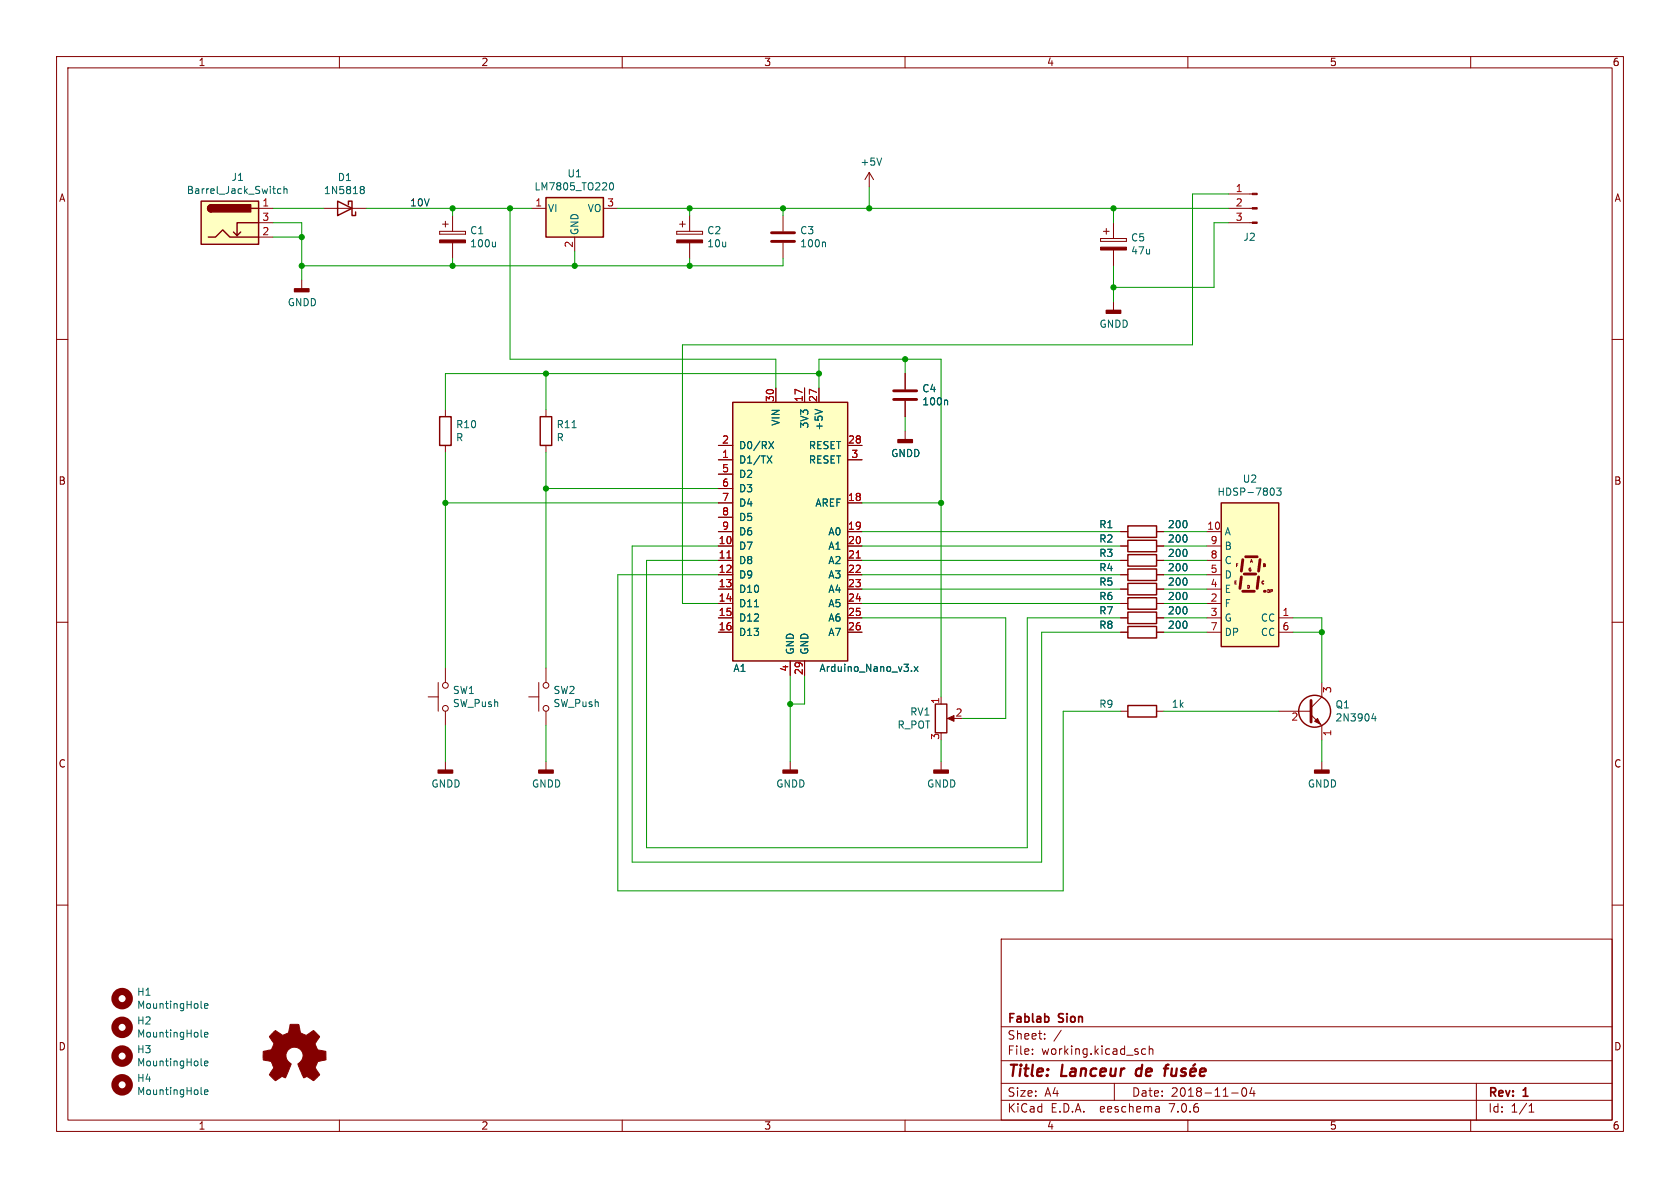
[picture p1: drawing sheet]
<svg xmlns="http://www.w3.org/2000/svg" width="297mm" height="210mm" viewBox="0 0 297 210" stroke-linecap="round" stroke-linejoin="round" font-family="sans-serif">
<g fill="none" stroke="#840000" stroke-width=".18">
<path d="M10 10h277v190h-277zM12 12h273v186h-273zM60 10v2M110 10v2M160 10v2M210 10v2M260 10v2M45.7 36.8h2.6M45.7 39.4h2.6M78.2 39.6h1M78.7 39.1v1M80 38.1v2.8"/>
<path d="M10 60h2M45.7 41.9h2.6M77.7 40.9v.5zM77.7 41.4h4.6zM77.7 40.9h4.6zM80 42.9v2.8M82.3 40.9v.5zM285 60h2M78.7 72.4v1.3M78.7 78.7v1.3M198.1 99.1h1.3M198.1 94h1.3"/>
<path d="M198.1 96.5h1.3M204.5 99.1h1.2M204.5 94h1.2M204.5 96.5h1.2M10 110h2M198.1 109.2h1.3M198.1 104.1h1.3M198.1 106.7h1.3M198.1 101.6h1.3M204.5 109.2h1.2M204.5 104.1h1.2M204.5 106.7h1.2"/>
<path d="M204.5 101.6h1.2M285 110h2M166.4 123.2v1.3M167.9 127h1M226.1 125.7h5.7M231.8 126.4l1.9 1.9v2.5M233.7 120.7v2.5l-1.9 1.9M233.7 134.6v1.5M10 160h2M285 160h2M177 166h108v32h-108zM60 198v2"/>
<path d="M110 198v2M160 198v2M177 194.5h108M177 191.5h108M177 187.5h108M177 181.5h108M182.5 186.3v.1M182.5 185.5v.1M184.7 183.6v.1M184.7 182.8v.1M187.6 182.1l-1.3 2M197 191.5v3"/>
<path d="M202.5 185.5l-.4-.1-.3 .3v.4l.2 .2h.5M203.2 185.5l.2-.1 .3 .1 .1 .9M203.2 184.9v1.5M204.9 195.7l.1 .9M205 196.5l-.2 .1M205 196h-.2M210 198v2M217.7 193.2h1.2M219.7 192.4l.2-.1a.81 .81 0 0 1 .6 .6 .81 .81 0 0 1-.3 .8l-.2 .1a.81 .81 0 0 1-.3-1.4zM221.3 192.2l-.3 1.1h.9M221.7 192.8v1M260 198v2"/>
<path d="M261 191.5v6.5M270.3 196.6h.9M270.3 195.5l.4-.4v1.5"/>
</g>
<path d="M201 189.1l-.2 .7 .3 .4M205.8 188.9h.7M206.6 188.2l-.4 .1-.1 .2-.2 1.7M207.2 188.9l-.1 1.2a.57 .57 0 0 0 .8-.1M208 188.9l-.1 1.3M209.6 189a.49 .49 0 0 0-.8 .3l.1 .1 .5 .1 .2 .3-.1 .3-.2 .1-.6-.1M210.4 189.5l1-.1v-.4l-.6-.1-.3 .3v.9l.1 .1 .6-.1M211.3 188.1l-.3 .3M212.1 189.5l1-.1v-.4l-.2-.1-.6 .1-.2 .9 .2 .3 .6-.1" fill="none" stroke="#840000" stroke-width=".4"/>
<path d="M185.3 179.8v.7" fill="none" stroke="#840000" stroke-width=".3"/>
<g fill="none" stroke="#840000" stroke-width=".25">
<path d="M35.6 35.6h10.1v7.6h-10.1zM37.3 36.2a.64 .64 0 0 0-.6 .6 .64 .64 0 0 0 .6 .7M44.4 36.8h1.3M45.7 39.4h-3.8v2.3l-.6-.7M36.8 41.9h1.3l1.3-1.3 1.2 1.3h5.1M42.5 41l-.6 .7M77.7 73.7h2.1v5h-2.1zM199.4 98h5.1v2.1h-5.1zM199.4 93h5.1v2h-5.1zM199.4 95.5h5.1v2h-5.1zM215.9 88.9h10.2v25.4h-10.2zM199.4 108.2h5.1v2h-5.1z"/>
<path d="M199.4 103.1h5.1v2.1h-5.1zM199.4 105.7h5.1v2h-5.1zM199.4 100.6h5.1v2h-5.1zM165.4 124.5h2v5h-2z"/>
<circle cx="232.4" cy="125.7" r="2.82"/>
</g>
<g fill="#840000" stroke="#840000" stroke-width=".18">
<path d="M77.7 42.4h4.6v.5h-4.6z"/>
<path d="M167.5 127l1.2-.5v1z"/>
<path d="M232.4 127.5l.5-.5 .5 1z"/>
</g>
<path d="M49.7 33.4h-.4l-.2 .2 .1 .5h.5M50.2 33.5l.2-.1h.3v.8M50.2 32.9v1.3M87.6 42.8v.8M87.6 43.5l-.2 .1M242.8 126.1l-.3 .9h.8M243.1 126.6v.9" fill="none" stroke="#006464" stroke-width=".18"/>
<g fill="#ffffc2" stroke="#ffffc2" stroke-width=".18">
<path d="M35.6 35.6h10.1v7.6h-10.1z"/>
<path d="M215.9 88.9h10.2v25.4h-10.2z"/>
</g>
<g fill="#840000" stroke="#840000" stroke-width=".25">
<path d="M36.9 36.4l.4-.2v1.3a.64 .64 0 0 1-.5-.4 .64 .64 0 0 1 .1-.7z"/>
<path d="M37.3 36.2h7v1.3h-7z"/>
<path d="M232.4 136.1h2.5v.6h-2.5z"/>
</g>
<path d="M219.7 98.9l-.2 2.1M220.2 98.4h2M222.8 98.9l-.3 2.1M219.5 102l-.3 2M219.7 104.5h2M220 101.5h2M222.5 102l-.3 2M231.8 123.8v3.8" fill="none" stroke="#840000" stroke-width=".51"/>
<circle cx="223.5" cy="104.5" r=".25" fill="#840000"/>
<g fill="none" stroke="#840000" stroke-width=".18">
<path d="M57.1 36.8h7.7M94 36.8h2.5M106.7 36.8h2.5M120.1 39.6h1.1M120.6 39.1v1M121.9 38.1v2.8M138.4 38.1v2.8M153.7 30.5l-.8 1.3M153.7 30.5v2.5M153.7 30.5l.7 1.3M196.8 39.4v2.8M217.2 36.8h4.2"/>
<path d="M217.2 39.4h4.2M217.2 34.3h4.2M53.3 49.5v1.6M101.6 41.9v2.6M119.6 40.9v.5zM119.6 41.4h4.6zM119.6 40.9h4.6zM121.9 42.9v2.8M124.2 40.9v.5zM138.4 42.9v2.8M194.6 42.2v.5zM194.6 42.7h4.5z"/>
<path d="M194.6 42.2h4.5zM195.1 40.9h1M195.6 40.4v1M196.8 44.2v2.8M196.8 53.3v1.6M199.1 42.2v.5zM96.5 72.4v1.3M96.5 78.7v1.3M127 78.7h2.5M137.2 68.6v2.5M142.2 68.6v2.5M144.8 68.6v2.5"/>
<path d="M149.9 78.7h2.5M160 66v2.8M160 70.9v2.8M160 76.2v1.5M127 94h2.5M127 99.1h2.5M127 96.5h2.5M127 81.3h2.5M127 88.9h2.5M127 83.8h2.5M127 86.4h2.5M127 91.4h2.5"/>
<path d="M149.9 94h2.5M149.9 99.1h2.5M149.9 96.5h2.5M149.9 81.3h2.5M149.9 88.9h2.5M198.1 94h1.3M198.1 99.1h1.3M198.1 96.5h1.3M204.5 94h1.2M204.5 99.1h1.2M204.5 96.5h1.2M213.4 94h2.5"/>
<path d="M213.4 99.1h2.5M213.4 96.5h2.5M218.8 99.7h-.2v.5M221.1 99.4l.1-.5 .2 .5M223.6 99.7h-.2v.5M78.7 118.1v2.6M96.5 118.1v2.6M127 109.2h2.5M127 106.7h2.5M127 104.1h2.5M127 101.6h2.5M127 111.8h2.5"/>
<path d="M139.7 116.8v2.6M142.2 116.8v2.6M149.9 109.2h2.5M149.9 106.7h2.5M149.9 104.1h2.5M149.9 101.6h2.5M149.9 111.8h2.5M198.1 109.2h1.3M198.1 106.7h1.3M198.1 104.1h1.3M198.1 101.6h1.3M198.1 111.8h1.3"/>
<path d="M204.5 109.2h1.2M204.5 106.7h1.2M204.5 104.1h1.2M204.5 101.6h1.2M204.5 111.8h1.2M213.4 109.2h2.5M213.4 106.7h2.5M213.4 104.1h2.5M213.4 101.6h2.5M213.4 111.8h2.5M218.6 102.7h-.3v.5M220.8 103.5h-.2v.5"/>
<path d="M224.3 104.3l-.2-.1v.5M224.9 104.3l-.2-.1v.5M226.1 109.2h2.5M226.1 111.8h2.5M75.7 123.2h1.8M77.5 120.7v5M78.7 125.7v2.6M78.7 134.6v1.5M93.5 123.2h1.7M95.2 120.7v5M96.5 125.7v2.6M96.5 134.6v1.5"/>
<path d="M139.7 134.6v1.5M166.4 134.6v1.5M198.1 125.7h1.3M204.5 125.7h1.2"/>
<circle cx="78.7" cy="121.2" r=".51"/>
<circle cx="78.7" cy="125.2" r=".51"/>
<circle cx="96.5" cy="121.2" r=".51"/>
<circle cx="96.5" cy="125.2" r=".51"/>
</g>
<g fill="none" stroke="#006464" stroke-width=".18">
<path d="M63.8 33.4l.1 .1M63.8 33h.4l.1 .1 .1 .2-.2 .2M63.9 33.5h.3M63.9 33.5l-.1 .1M64.2 33.5l.2 .3-.1 .3-.1 .1h-.4M107.9 32.4l.1-.1a.68 .68 0 0 1 .5 .6 .68 .68 0 0 1-.5 .7l-.1-.1-.2-.4zM155.9 27.9l-.5 1.3M145.8 42.8l.1 .2v.6M101.1 75.6h.8M135.9 78l.9 1.3M136.8 78l-.9 1.3M144.1 72.4l1.3 .4"/>
<path d="M167.3 70.7l.2 .2v.7M135.6 80.6l.9 1.3M136.5 80.6l-.9 1.3M225.1 86.3l.2 .5-.2 .7M225.7 86.3h.8l-.4 .5 .3 .1v.5l-.2 .1-.5-.1M133.4 107.3h.7M161.1 118.6v.1M161.6 117.8l.7 .9M162.3 117.8l-.7 .9M35.5 178.1l.2 .2M36.2 177.8l.6-.1-.1-.2-.4-.1-.1 .2v.6h.5M35.5 188.2l.2 .2"/>
<path d="M35.5 193.3l.2 .2M35.5 183.2l.2 .1M36.2 182.9l.6-.1-.1-.3h-.4l-.1 .2v.6h.5M36.2 188l.6-.1-.1-.3h-.4l-.1 .1v.7h.5M36.2 193.1l.6-.2-.1-.2-.4-.1-.1 .2v.6h.5"/>
</g>
<g fill="#ffffc2" stroke="#ffffc2" stroke-width=".18">
<path d="M96.5 34.9h10.2v7h-10.2z"/>
<path d="M129.5 71.1h20.4v45.7h-20.4z"/>
</g>
<path d="M59.7 35.6l2.5 1.2-2.5 1.3zM61.6 36.2v-.6h.6v2.5h.7v-.6M96.5 34.9h10.2v7h-10.2zM95.5 73.7h2v5h-2zM129.5 71.1h20.4v45.7h-20.4zM199.4 110.7h5.1v2.1h-5.1zM199.4 124.7h5.1v2h-5.1z" fill="none" stroke="#840000" stroke-width=".25"/>
<g fill="#840000" stroke="#840000" stroke-width=".25">
<path d="M52.1 51.1h2.5v.5h-2.5z"/>
<path d="M165.1 136.1h2.5v.6h-2.5z"/>
<path d="M138.4 136.1h2.6v.6h-2.6z"/>
<path d="M77.5 136.1h2.5v.6h-2.5z"/>
<path d="M95.2 136.1h2.6v.6h-2.6z"/>
<path d="M195.6 54.9h2.5v.5h-2.5z"/>
<path d="M158.7 77.7h2.6v.5h-2.6z"/>
</g>
<g fill="none" stroke="#840000" stroke-width="1.3">
<circle cx="21.6" cy="176.5" r="1.27"/>
<circle cx="21.6" cy="186.7" r="1.27"/>
<circle cx="21.6" cy="191.8" r="1.27"/>
<circle cx="21.6" cy="181.6" r="1.27"/>
</g>
<g fill="#840000" stroke="#840000" stroke-width=".18">
<path d="M194.6 43.7h4.5v.5h-4.5z"/>
<path d="M48.1 182.7l.6-.5 .9 .6a.62 .62 0 0 0 1 0l.2-.1a1.62 1.62 0 0 0 .5-1.4l.1-.2h1.4l.2 .8a.74 .74 0 0 0 .6 .9l.6 .2 1.2-.8 1.1 1-.4 .7a.75 .75 0 0 0-.2 1.2l.2 .5 1.5 .3v1.5l-1.4 .2-.1 .2a1.23 1.23 0 0 0-.2 1.2l.6 1-.1 .1-1 .9-.8-.5a.54 .54 0 0 0-.9 0l-1-2.3a2.33 2.33 0 0 0 .8-2 1.54 1.54 0 0 0-2.5-.7 1.54 1.54 0 0 0 .5 2.6l-1.1 2.4a.69 .69 0 0 0-1.1 .2l-.6 .3-1.1-1 .8-1.2-.2-.6a.71 .71 0 0 0-.9-.7l-.8-.2v-1.4l.5-.1a1.11 1.11 0 0 0 1.2-.7 .72 .72 0 0 0-.2-1.2l-.4-.7z"/>
<path d="M221.4 39.2h.8v.3h-.8z"/>
<path d="M221.4 36.7h.8v.3h-.8z"/>
<path d="M221.4 34.2h.8v.2h-.8z"/>
<path d="M119.6 42.4h4.6v.5h-4.6z"/>
</g>
<path d="M128.5 98.6h.7M151.4 98.6h.7" fill="none" stroke="#a90000" stroke-width=".18"/>
<path d="M136.4 42.7h4.1M136.4 41.1h4.1M158 70.6h4.1M158 69.1h4.1" fill="none" stroke="#840000" stroke-width=".51"/>
<g fill="none" stroke="#009600" stroke-width=".18">
<path d="M48.3 36.8h8.8M48.3 39.4h5v10.1M64.8 36.8h29.2M80 36.8v1.3M90.2 36.8v26.7h47v5.1M109.2 36.8h108M121.9 36.8v1.3M138.4 36.8v1.3M153.7 33v3.8M196.8 36.8v2.6M217.2 39.4h-2.6v11.4h-17.8M217.2 34.3h-6.4v26.7h-90.2v45.7h6.4"/>
<path d="M48.3 41.9h5M80 45.7v1.3M101.6 44.5v2.5M121.9 45.7v1.3M138.4 45.7v1.3h-85.1M196.8 47v6.3M96.5 66v6.4M144.8 66h-66.1v6.4M144.8 68.6v-5.1h21.6v59.7M160 63.5v2.5M160 73.7v2.5M78.7 80v38.1"/>
<path d="M78.7 88.9h48.3M96.5 80v38.1M96.5 86.4h30.5M127 96.5h-15.2v55.9h72.3v-40.6h14M127 99.1h-12.7v50.8h67.3v-40.7h16.5M152.4 88.9h14M152.4 96.5h45.7M152.4 99.1h45.7M152.4 94h45.7M205.7 96.5h7.7M205.7 99.1h7.7M205.7 94h7.7"/>
<path d="M127 101.6h-17.8v55.9h78.8v-31.8h10.1M139.7 119.4v15.2M142.2 119.4v5.1h-2.5M152.4 109.2h25.4v17.8h-7.6M152.4 101.6h45.7M152.4 104.1h45.7M152.4 106.7h45.7M205.7 109.2h7.7M205.7 111.8h7.7M205.7 101.6h7.7M205.7 104.1h7.7M205.7 106.7h7.7"/>
<path d="M228.6 109.2h5.1v11.5M228.6 111.8h5.1M78.7 128.3v6.3M96.5 128.3v6.3M166.4 130.8v3.8M205.7 125.7h20.4M233.7 130.8v3.8"/>
</g>
<g fill="#009600" stroke="#009600" stroke-width=".18">
<circle cx="233.7" cy="111.8" r=".46"/>
<circle cx="80" cy="47" r=".46"/>
<circle cx="80" cy="36.8" r=".46"/>
<circle cx="90.2" cy="36.8" r=".46"/>
<circle cx="101.6" cy="47" r=".46"/>
<circle cx="121.9" cy="36.8" r=".46"/>
<circle cx="53.3" cy="41.9" r=".46"/>
<circle cx="121.9" cy="47" r=".46"/>
<circle cx="96.5" cy="66" r=".46"/>
<circle cx="78.7" cy="88.9" r=".46"/>
<circle cx="53.3" cy="47" r=".46"/>
<circle cx="166.4" cy="88.9" r=".46"/>
<circle cx="96.5" cy="86.4" r=".46"/>
<circle cx="144.8" cy="66" r=".46"/>
<circle cx="139.7" cy="124.5" r=".46"/>
<circle cx="138.4" cy="36.8" r=".46"/>
<circle cx="153.7" cy="36.8" r=".46"/>
<circle cx="160" cy="63.5" r=".46"/>
<circle cx="196.8" cy="36.8" r=".46"/>
<circle cx="196.8" cy="50.8" r=".46"/>
</g>
<g font-size="2.8" fill="#840000">
<text x="178" y="190.9">Title:</text>
<text x="187.7" y="190.9">Lanceur</text>
<text x="201.7" y="190.9">de</text>
</g>
<g font-size="2.1" fill="#840000">
<text x="178" y="184">Sheet:</text>
<text x="178" y="181.2">Fablab</text>
<text x="187.2" y="181.2">Sion</text>
<text x="178" y="186.7">File:</text>
<text x="184.1" y="186.7">working.kicad_sch</text>
<text x="178" y="196.9">KiCad</text>
<text x="178" y="194.1">Size:</text>
<text x="184.7" y="194.1">A4</text>
<text x="185.7" y="196.9">E.D.A.</text>
<text x="194.6" y="196.9">eeschema</text>
<text x="200" y="194.1">Date:</text>
<text x="207" y="196.9">7.0.6</text>
<text x="207" y="194.1">2018-11-04</text>
<text x="263" y="194.3">Rev:</text>
<text x="263" y="196.9">Id:</text>
<text x="267.1" y="196.9">1/1</text>
<text x="269.4" y="194.3">1</text>
</g>
<g font-size="1.8" fill="#840000">
<text x="35" y="11.9">1</text>
<text x="85" y="11.9">2</text>
<text x="135" y="11.9">3</text>
<text x="185" y="11.9">4</text>
<text x="235" y="11.9">5</text>
<text x="285" y="11.9">6</text>
<text x="10.3" y="35.9">A</text>
<text x="285.3" y="35.9">A</text>
<text x="10.3" y="85.9">B</text>
<text x="285.3" y="85.9">B</text>
<text x="10.3" y="135.9">C</text>
<text x="285.3" y="135.9">C</text>
<text x="10.3" y="185.9">D</text>
<text x="285.3" y="185.9">D</text>
<text x="35" y="199.9">1</text>
<text x="85" y="199.9">2</text>
<text x="135" y="199.9">3</text>
<text x="185" y="199.9">4</text>
<text x="235" y="199.9">5</text>
<text x="285" y="199.9">6</text>
</g>
<g font-size="1.8" fill="#006464">
<text x="152" y="29.5">+5V</text>
<text x="32.9" y="34.5">Barrel_Jack_Switch</text>
<text x="40.8" y="32.2">J1</text>
<text x="57.2" y="34.5">1N5818</text>
<text x="59.6" y="32.2">D1</text>
<text x="94.4" y="33.9">LM7805_TO220</text>
<text x="100.2" y="31.5">U1</text>
<text x="83" y="41.6">C1</text>
<text x="96.8" y="37.7">VI</text>
<text x="102.5" y="41.7" transform="rotate(-90 102.5 41.7)">GND</text>
<text x="103.8" y="37.7">VO</text>
<text x="124.9" y="41.6">C2</text>
<text x="141.4" y="41.6">C3</text>
<text x="83" y="43.9">100u</text>
<text x="124.9" y="43.9">10u</text>
<text x="141.4" y="43.9">100n</text>
<text x="199.9" y="42.9">C5</text>
<text x="199.9" y="45.2">47u</text>
<text x="219.7" y="42.8">J2</text>
<text x="50.8" y="54.3">GNDD</text>
<text x="194.3" y="58.1">GNDD</text>
<text x="163" y="69.5">C4</text>
<text x="163" y="71.9">100n</text>
<text x="80.5" y="75.9">R10</text>
<text x="98.3" y="75.9">R11</text>
<text x="138" y="75.4" transform="rotate(-90 138 75.4)">VIN</text>
<text x="143.1" y="75.8" transform="rotate(-90 143.1 75.8)">3V3</text>
<text x="145.6" y="76.2" transform="rotate(-90 145.6 76.2)">+5V</text>
<text x="80.5" y="78.2">R</text>
<text x="98.3" y="78.2">R</text>
<text x="130.6" y="82.1">D1/TX</text>
<text x="130.6" y="79.6">D0/RX</text>
<text x="142.9" y="79.6">RESET</text>
<text x="142.9" y="82.1">RESET</text>
<text x="157.4" y="81">GNDD</text>
<text x="130.6" y="84.7">D2</text>
<text x="130.6" y="87.2">D3</text>
<text x="130.6" y="89.8">D4</text>
<text x="144" y="89.8">AREF</text>
<text x="215.1" y="87.8">HDSP-7803</text>
<text x="219.6" y="85.5">U2</text>
<text x="130.6" y="92.3">D5</text>
<text x="130.6" y="94.8">D6</text>
<text x="146.3" y="94.8">A0</text>
<text x="194.2" y="93.6">R1</text>
<text x="206.4" y="93.6">200</text>
<text x="216.4" y="94.8">A</text>
<text x="130.6" y="97.4">D7</text>
<text x="130.6" y="99.9">D8</text>
<text x="146.3" y="97.4">A1</text>
<text x="146.3" y="99.9">A2</text>
<text x="194.2" y="98.7">R3</text>
<text x="194.2" y="96.1">R2</text>
<text x="194.2" y="101.2">R4</text>
<text x="206.4" y="98.7">200</text>
<text x="206.4" y="96.1">200</text>
<text x="206.4" y="101.2">200</text>
<text x="216.4" y="99.9">C</text>
<text x="216.4" y="97.4">B</text>
<text x="130.6" y="102.5">D9</text>
<text x="130.6" y="105">D10</text>
<text x="130.6" y="107.5">D11</text>
<text x="146.3" y="102.5">A3</text>
<text x="146.3" y="105">A4</text>
<text x="146.3" y="107.5">A5</text>
<text x="194.2" y="103.7">R5</text>
<text x="194.2" y="106.3">R6</text>
<text x="206.4" y="103.7">200</text>
<text x="206.4" y="106.3">200</text>
<text x="216.4" y="107.5">F</text>
<text x="216.4" y="105">E</text>
<text x="216.4" y="102.5">D</text>
<text x="130.6" y="110.1">D12</text>
<text x="130.6" y="112.6">D13</text>
<text x="146.3" y="110.1">A6</text>
<text x="146.3" y="112.6">A7</text>
<text x="194.2" y="108.8">R7</text>
<text x="194.2" y="111.4">R8</text>
<text x="206.4" y="108.8">200</text>
<text x="206.4" y="111.4">200</text>
<text x="216.4" y="110.1">G</text>
<text x="216.4" y="112.6">DP</text>
<text x="222.8" y="110.1">CC</text>
<text x="222.8" y="112.6">CC</text>
<text x="129.6" y="119">A1</text>
<text x="140.6" y="115.8" transform="rotate(-90 140.6 115.8)">GND</text>
<text x="143.1" y="115.8" transform="rotate(-90 143.1 115.8)">GND</text>
<text x="144.8" y="119">Arduino_Nano_v3.x</text>
<text x="80" y="122.9">SW1</text>
<text x="80" y="125.2">SW_Push</text>
<text x="97.7" y="122.9">SW2</text>
<text x="97.7" y="125.2">SW_Push</text>
<text x="194.2" y="125.3">R9</text>
<text x="207.1" y="125.3">1k</text>
<text x="236" y="125.4">Q1</text>
<text x="158.6" y="129">R_POT</text>
<text x="160.8" y="126.7">RV1</text>
<text x="236" y="127.7">2N3904</text>
<text x="76.2" y="139.4">GNDD</text>
<text x="93.9" y="139.4">GNDD</text>
<text x="137.1" y="139.4">GNDD</text>
<text x="163.8" y="139.4">GNDD</text>
<text x="231.1" y="139.4">GNDD</text>
<text x="24.1" y="176.2">H1</text>
<text x="24.1" y="178.5">MountingHole</text>
<text x="24.1" y="181.3">H2</text>
<text x="24.1" y="183.6">MountingHole</text>
<text x="24.1" y="186.4">H3</text>
<text x="24.1" y="188.7">MountingHole</text>
<text x="24.1" y="191.5">H4</text>
<text x="24.1" y="193.8">MountingHole</text>
</g>
<g font-size="1.8" fill="#a90000">
<text x="218.4" y="34">1</text>
<text x="46.3" y="36.6">1</text>
<text x="46.3" y="41.7">2</text>
<text x="46.3" y="39.1">3</text>
<text x="94.5" y="36.6">1</text>
<text x="107.2" y="36.6">3</text>
<text x="218.4" y="36.6">2</text>
<text x="218.4" y="39.1">3</text>
<text x="101.3" y="43.9" transform="rotate(-90 101.3 43.9)">2</text>
<text x="136.9" y="71.2" transform="rotate(-90 136.9 71.2)">30</text>
<text x="142" y="71.2" transform="rotate(-90 142 71.2)">17</text>
<text x="144.5" y="71.2" transform="rotate(-90 144.5 71.2)">27</text>
<text x="127.6" y="81">1</text>
<text x="127.6" y="78.5">2</text>
<text x="127.6" y="83.6">5</text>
<text x="149.8" y="78.5">28</text>
<text x="150.4" y="81">3</text>
<text x="127.6" y="86.1">6</text>
<text x="127.6" y="88.6">7</text>
<text x="149.8" y="88.6">18</text>
<text x="127.6" y="91.2">8</text>
<text x="127.6" y="93.7">9</text>
<text x="149.8" y="93.7">19</text>
<text x="213.3" y="93.7">10</text>
<text x="127" y="96.3">10</text>
<text x="127" y="98.8">11</text>
<text x="127" y="101.3">12</text>
<text x="149.8" y="96.3">20</text>
<text x="149.8" y="98.8">21</text>
<text x="149.8" y="101.3">22</text>
<text x="213.9" y="101.3">5</text>
<text x="213.9" y="98.8">8</text>
<text x="213.9" y="96.3">9</text>
<text x="127" y="103.9">13</text>
<text x="127" y="106.4">14</text>
<text x="149.8" y="103.9">23</text>
<text x="149.8" y="106.4">24</text>
<text x="213.9" y="106.4">2</text>
<text x="213.9" y="103.9">4</text>
<text x="127" y="109">15</text>
<text x="127" y="111.5">16</text>
<text x="149.8" y="109">25</text>
<text x="149.8" y="111.5">26</text>
<text x="213.9" y="109">3</text>
<text x="213.9" y="111.5">7</text>
<text x="226.6" y="109">1</text>
<text x="226.6" y="111.5">6</text>
<text x="139.4" y="118.8" transform="rotate(-90 139.4 118.8)">4</text>
<text x="142" y="119.4" transform="rotate(-90 142 119.4)">29</text>
<text x="166.1" y="124.5" transform="rotate(-90 166.1 124.5)">1</text>
<text x="235.7" y="122.6" transform="rotate(-90 235.7 122.6)">3</text>
<text x="166.1" y="130.9" transform="rotate(-90 166.1 130.9)">3</text>
<text x="168.8" y="126.7">2</text>
<text x="228.2" y="127.7">2</text>
<text x="235.7" y="130.2" transform="rotate(-90 235.7 130.2)">1</text>
</g>
<text font-size="1.8" fill="#0f0f0f" x="72.4" y="36.6">10V</text>
<g font-size=".7" fill="#840000">
<text x="218.3" y="100.4">F</text>
<text x="220.5" y="101.2">G</text>
<text x="220.8" y="99.7">A</text>
<text x="223.1" y="100.4">B</text>
<text x="218" y="103.5">E</text>
<text x="220.3" y="104.2">D</text>
<text x="222.8" y="103.5">C</text>
<text x="223.9" y="105">DP</text>
</g>
</svg>
